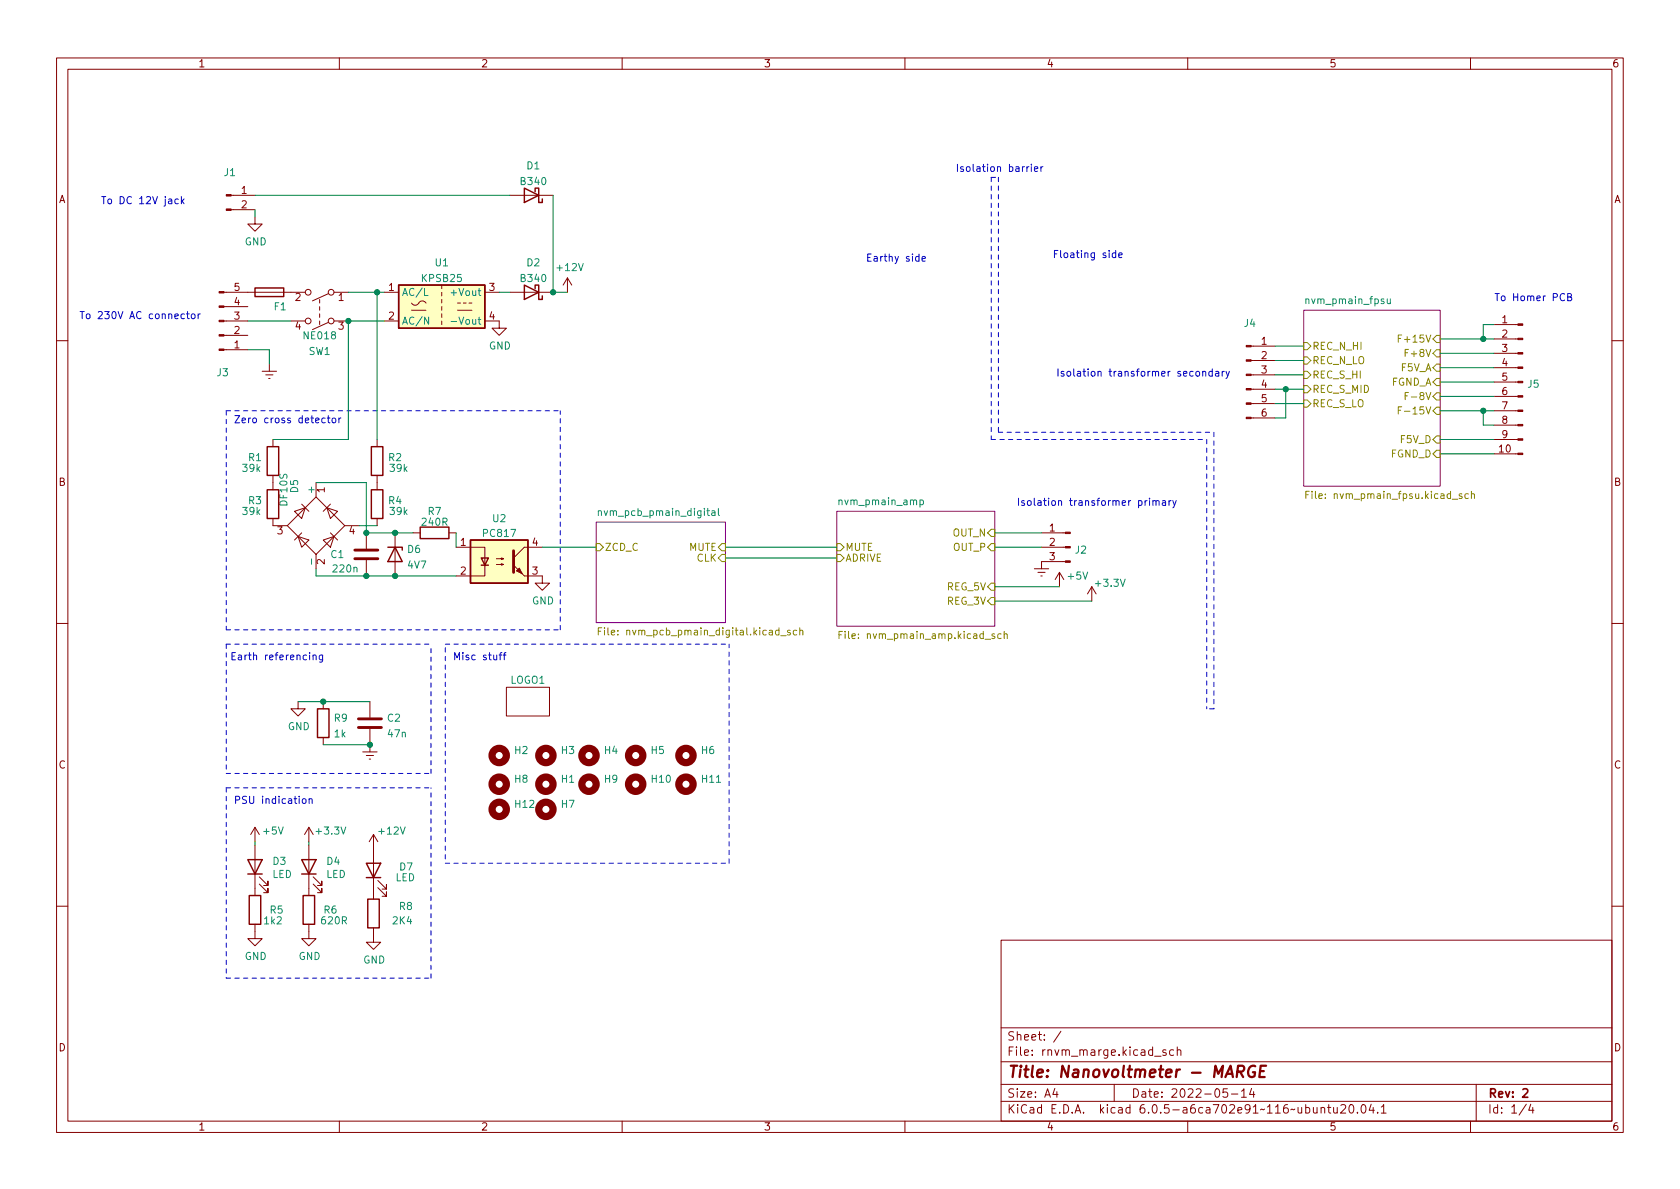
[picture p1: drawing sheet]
<svg xmlns="http://www.w3.org/2000/svg" width="297mm" height="210mm" viewBox="0 0 297 210" stroke-linecap="round" stroke-linejoin="round" font-family="sans-serif">
<g fill="none" stroke="#840000" stroke-width=".18">
<path d="M10 10.2h277v190.1h-277zM12 12.2h273v186.1h-273zM60 10.2v2M110 10.2v2M160 10.2v2M210 10.2v2M260 10.2v2M40.9 37.1h4.2M40.9 34.5h4.2M45.1 38.3v1.3h1.3l-1.3 1.3-1.3-1.3h1.3M90.2 34.5h7.6M39.6 51.7h14.4"/>
<path d="M39.6 56.8h4.2M39.6 54.2h4.2M39.6 59.3h4.2M51.4 56.8h2.6M56.5 53v.6M56.5 54.2v.7M56.5 55.5v.6M56.5 56.8v.6M58 51.9l-2.8 1.3M58 57l-2.8 1.3M59.1 51.7h2.5M59.1 56.8h2.5"/>
<path d="M67.9 51.7h2.6M67.9 56.8h2.6M72.8 54.9h2.5M72.8 53.6a.8 .8 0 0 0 .8 .4 .8 .8 0 0 0 .6-.6 .73 .73 0 0 1 1.1 .2M78.1 50.4v.6M78.1 51.7v.6M78.1 53v.6M78.1 54.2v.7M78.1 55.5v.6M78.1 56.8v.6M80.9 54.9h2.5M80.9 53.6h.5"/>
<path d="M81.9 53.6h.5M82.9 53.6h.5M85.7 56.8h2.6v1.2h1.2l-1.2 1.3-1.3-1.3h1.3M85.7 51.7h2.6M90.2 51.7h7.6M100.3 49.1l-.7 1.3M100.3 49.1v2.6M100.3 49.1l.8 1.3M264.2 59.9h4.2M264.2 57.4h4.2M10 60.2h2M39.6 61.8h4.2"/>
<path d="M46.4 65.7h2.5M47 66.3h1.3M47.5 66.9h.3M47.6 64.4v1.3M48.3 77.7v1.3M66.7 77.7v1.3M221.2 73.9h4.2M221.2 71.4h4.2M221.2 68.8h4.2M221.2 66.3h4.2M221.2 63.7h4.2M221.2 61.2h4.2"/>
<path d="M264.2 77.7h4.2M264.2 75.2h4.2M264.2 72.6h4.2M264.2 70.1h4.2M264.2 67.6h4.2M264.2 65h4.2M264.2 62.5h4.2M285 60.2h2M48.3 91.7v1.3h2.5M48.3 84.1v2.5M50.8 93l5.1-5.1 5.1 5.1-5.1 5zM52.1 90.4l1.9-.6-.7 1.9z"/>
<path d="M52.7 94.9l1.9 .6-1.3 1.3zM53.3 89.1l1.3 1.3M53.3 94.2l-1.2 1.3M55.9 85.3v2.6M55.9 98v2.6M57.1 95.5l2-.6-.7 1.9zM57.8 89.8l1.9 .6-1.3 1.3zM58.4 94.2l1.3 1.3M58.4 89.1l-1.3 1.3M61 93h2.5M64.8 94.2v2.8M64.8 99.1v2.7"/>
<path d="M66.7 84.1v2.5M66.7 91.7v1.3M69.8 94.2v7.6M73 94.2h1.3M79.4 94.2h1.2M80.6 96.8h5.1v3.3M85.7 99.9v1.9h-5.1M87.8 99.8h1.2l-.4 .1v-.2l.4 .1M87.8 98.8h1.2l-.4 .1v-.2l.4 .1M95.9 96.8h-3.2l-1.9 1.9M184.1 94.2h4.3M184.1 96.8h4.3"/>
<path d="M188.4 99.3h-4.3v1.3M264.2 80.3h4.2M10 110.2h2M92.7 101.8h3.2v1.3h1.3l-1.3 1.3-1.3-1.3h1.3M182.9 100.6h2.5M183.5 101.2h1.3M184 101.8h.3M187.3 101.2l-.7 1.3M187.3 101.2v2.6M187.3 101.2l.8 1.3M193 103.8l-.7 1.2M193 103.8v2.5"/>
<path d="M193 103.8l.8 1.2M285 110.2h2M52.7 124.1v1.2h1.3l-1.3 1.3-1.3-1.3h1.3M57.1 124.1v1.2M57.1 130.4v1.3M64.1 133h2.6M64.8 133.6h1.2M65.3 134.2h.2M65.4 124.1v2.8M65.4 128.9v4.1M89.5 121.5h7.7v5.1h-7.7zM45.1 146.3l-.8 1.3"/>
<path d="M45.1 146.3v2.5M45.1 149.5v8.9M45.1 146.3l.7 1.3M45.8 156.3l1.6 1.6v-.8v.8h-.8M45.8 155.1l1.6 1.5v-.8v.8h-.8M54.6 146.3v2.5M54.6 149.5v8.9M54.6 146.3l-.8 1.3M54.6 146.3l.8 1.3M55.4 156.3l1.5 1.6v-.8v.8h-.8M55.4 155.1l1.5 1.5v-.8v.8h-.8M66 147.6l-.7 1.2"/>
<path d="M66 147.6v11.4M66 147.6l.8 1.2M66.8 157l1.5 1.5v-.8v.8h-.7M66.8 155.7l1.5 1.5v-.7v.7h-.7M10 160.2h2M45.1 163.4v2.6h1.3l-1.3 1.3-1.3-1.3h1.3M54.6 163.4v2.6h1.3l-1.3 1.3-1.3-1.3h1.3M66 164.1v2.5h1.3l-1.3 1.3-1.2-1.3h1.2M177 166.3h108v32h-108zM285 160.2h2M60 198.3v2M110 198.3v2"/>
<path d="M160 198.3v2M177 194.8h108M177 191.8h108M177 187.8h108M177 181.8h108M186.5 192.5l-.4 1h1M186.9 193v1M187.6 182.4l-1.3 1.9M197 191.8v3M204.1 186.8h1.2M206.1 185.7l-.3-.1-.2 .2v.3l.5 .1v.4h-.5M207.5 185.7l-.4-.1-.3 .3v.4l.1 .3h.6"/>
<path d="M208.1 185.8l.3-.2 .3 .1 .1 .9M208.1 185.1v1.5M210 198.3v2M217 192.5h-.7l-.1 .7 .2-.1 .5 .1 .2 .2-.1 .5-.2 .1-.6-.1M217.7 193.5h1.2M219.5 193l.4-.5v1.5M219.5 194h.9M221.3 192.5l-.4 1h1M221.6 193v1M233.6 196l.2-.2 .3 .1 .1 .9M233.6 195.8v1M234.7 195.8h.6"/>
<path d="M234.9 195.3v1.3l.4 .2M235.8 195.8l.1 1h.3l.2-.1M236.4 195.8v1M237.1 195.5l.5-.2 .3 .2v.3l-.9 1h.9M238.7 195.4l.2-.1a.81 .81 0 0 1 .5 .7 .81 .81 0 0 1-.3 .8h-.1a.81 .81 0 0 1-.6-.6 .81 .81 0 0 1 .3-.8zM240 196.7v.1M240.8 195.5l.2-.2a.81 .81 0 0 1 .6 .7 .81 .81 0 0 1-.3 .8h-.2a.81 .81 0 0 1-.3-1.3zM242.4 195.3l-.3 1h.9M242.8 195.8v1M243.6 196.7v.1M244.2 195.8l.4-.5v1.5M244.2 196.8h.9"/>
<path d="M260 198.3v2M261 191.8v6.5M269.9 195.3l-1.3 1.9M270.6 195.3l-.3 1h.9M271 195.8v1"/>
<circle cx="54.5" cy="51.7" r=".51"/>
<circle cx="54.5" cy="56.8" r=".51"/>
<circle cx="58.5" cy="56.8" r=".51"/>
<circle cx="58.5" cy="51.7" r=".51"/>
</g>
<path d="M269.3 192.7l.5-.2 .3 .2v.3l-.9 1h.9" fill="none" stroke="#840000" stroke-width=".3"/>
<path d="M218.8 189.5h.7a.55 .55 0 0 0 .5-.5 .55 .55 0 0 0-.3-.5h-.8l-.2 2M219.3 189.5l.5 1M221.9 188.6a1.02 1.02 0 0 0-1.2 .6 1.02 1.02 0 0 0 .5 1.3l.6-.2 .1-.7h-.4M222.8 189.4h.7M223.9 188.5h-1l-.2 2h.9" fill="none" stroke="#840000" stroke-width=".4"/>
<g fill="#fff" stroke="#fff" stroke-width=".18">
<path d="M148 90.4h27.9v20.3h-27.9z"/>
<path d="M230.5 54.9h24.1v31.1h-24.1z"/>
<path d="M105.4 92.3h22.9v17.8h-22.9z"/>
</g>
<path d="M230.5 54.9h24.1v31.1h-24.1zM105.4 92.3h22.9v17.8h-22.9zM148 90.4h27.9v20.3h-27.9z" fill="none" stroke="#840084" stroke-width=".18"/>
<g fill="none" stroke="#848400" stroke-width=".18">
<path d="M247.2 59.8h.5M247.8 59.2h-.6v1.3M254 59.3h.6v1.3h-.6l-.6-.7zM230.5 63.1h.6l.7 .6-.7 .7h-.6zM230.5 60.6h.6l.7 .6-.7 .6h-.6zM230.5 70.7h.6l.7 .7-.7 .6h-.6zM230.5 68.2h.6l.7 .6-.7 .7h-.6zM230.5 65.7h.6l.7 .6-.7 .6h-.6zM247.2 72.5h.5M247.8 71.9h-.6v1.3M248.4 70h.5M249 69.4h-.6v1.3"/>
<path d="M253.4 65l.6-.6h.6v1.3h-.6zM253.4 67.6l.6-.7h.6v1.3h-.6zM253.4 77.7l.6-.6h.6v1.3h-.6zM254 72h.6v1.3h-.6l-.6-.7zM254 69.5h.6v1.2h-.6l-.6-.6zM254 61.8h.6v1.3h-.6l-.6-.6zM105.4 96.1h.6l.7 .7-.7 .6h-.6zM127.6 96.1h.7v1.3h-.7l-.6-.6zM127.6 98h.7v1.3h-.7l-.6-.6zM148 96.1h.6l.6 .7-.6 .6h-.6zM148 98h.6l.6 .7-.6 .6h-.6zM175.3 96.1h.6v1.3h-.6l-.7-.6z"/>
<path d="M175.3 93.6h.6v1.3h-.6l-.7-.7zM230.9 87.5h.4M231.5 86.9h-.6v1.3M253.4 80.3l.6-.7h.6v1.3h-.6zM258.5 87.4l-.3-.1-.2 .2v.2l.5 .1v.3h-.5M259.6 87.4l-.3-.1-.3 .2 .1 .6h.5M260.2 87.4l.1-.1 .3 .1 .1 .8M260.2 86.9v1.3M105.8 111.6h.4M106.4 111h-.6v1.3M138 112.4h1M139.7 111.5l-.3-.1-.2 .2 .1 .2 .4 .1v.3h-.5"/>
<path d="M140.9 111.5l-.4-.1-.2 .3 .1 .5h.5M141.4 111.6l.2-.2 .3 .1 .1 .8M141.4 111v1.3M148.3 112.3h.5M148.9 111.6h-.6v1.3M175.3 103.1h.6v1.3h-.6l-.7-.6zM175.3 105.7h.6v1.2h-.6l-.7-.6zM175.9 112.1h-.3l-.2 .2v.1l.5 .2v.3h-.5M177 112.1h-.4l-.2 .2 .1 .6h.5M177.5 112.2l.2-.1h.3l.1 .8M177.5 111.6v1.3"/>
</g>
<g fill="none" stroke="#008484" stroke-width=".18">
<path d="M75.1 51v1.3h.6M75.8 56.1v1.2l-.7-1.2v1.2M79.8 56.9h.9M245.3 52.9v.7l.3 .1 .2-.1M245.8 52.9v.8M105.8 90.4l.2-.1 .3 .1v.8M105.8 90.3v.9M125 90.3h.4M125.1 89.9v1.1l.3 .2M125.9 90.4h.5v.8M126.4 90.6l-.4 .1-.2 .2 .2 .3 .4-.1M127 89.9v1.1l.2 .2"/>
<path d="M162.7 88.5l.3-.1 .3 .3-.1 .5h-.5M162.7 88.4v1.3"/>
</g>
<g fill="none" stroke="#840000" stroke-width="1.3">
<circle cx="88.3" cy="138.7" r="1.27"/>
<circle cx="88.3" cy="133.6" r="1.27"/>
<circle cx="96.5" cy="138.7" r="1.27"/>
<circle cx="96.5" cy="133.6" r="1.27"/>
<circle cx="104.1" cy="138.7" r="1.27"/>
<circle cx="104.1" cy="133.6" r="1.27"/>
<circle cx="112.4" cy="138.7" r="1.27"/>
<circle cx="112.4" cy="133.6" r="1.27"/>
<circle cx="121.3" cy="138.7" r="1.27"/>
<circle cx="121.3" cy="133.6" r="1.27"/>
<circle cx="88.3" cy="143.1" r="1.27"/>
<circle cx="96.5" cy="143.1" r="1.27"/>
</g>
<g fill="none" stroke="#840000" stroke-width=".25">
<path d="M92.7 33.3l2.5 1.2-2.5 1.3zM94.6 33.9v-.6h.6v2.5h.7v-.6M45.1 50.9h5.1v1.5h-5.1zM70.5 50.4h15.2v7.6h-15.2zM92.7 50.4l2.5 1.3-2.5 1.3zM94.6 51v-.6h.6v2.6h.7v-.7M47.2 79h2.1v5.1h-2.1zM65.7 79h2v5.1h-2zM47.2 86.6h2.1v5.1h-2.1zM65.7 86.6h2v5.1h-2zM68.6 96.8h2.5v.5M69.8 96.8l1.3 2.5h-2.5z"/>
<path d="M74.3 93.2h5.1v2h-5.1zM83.2 95.5h10.1v7.6h-10.1zM85.1 98.7h1.3l-.7 1.2zM85.1 99.9h1.3M56.1 125.3h2.1v5.1h-2.1zM43.8 152h2.6l-1.3 2.6zM43.8 154.6h2.6M44.1 158.4h2v5h-2zM53.3 152h2.6l-1.3 2.6zM53.3 154.6h2.6M53.6 158.4h2v5h-2zM64.8 152.6h2.5l-1.3 2.6z"/>
<path d="M64.8 155.2h2.5M65 159h2.1v5.1h-2.1z"/>
</g>
<path d="M62.7 97.3h4.1M62.7 98.8h4.1M90.8 97.4v3.8M63.4 128.6h4M63.4 127.1h4" fill="none" stroke="#840000" stroke-width=".51"/>
<g fill="#840000" stroke="#840000" stroke-width=".18">
<path d="M40 37h.9v.2h-.9z"/>
<path d="M40 34.4h.9v.3h-.9z"/>
<path d="M220.3 73.8h.9v.2h-.9z"/>
<path d="M220.3 71.2h.9v.3h-.9z"/>
<path d="M220.3 68.7h.9v.3h-.9z"/>
<path d="M220.3 66.2h.9v.2h-.9z"/>
<path d="M220.3 63.6h.9v.3h-.9z"/>
<path d="M220.3 61.1h.9v.2h-.9z"/>
<path d="M90.8 99.9l1.9 1.9z"/>
<path d="M91.3 101l.5-.5 .5 1z"/>
<path d="M268.4 80.1h.8v.3h-.8z"/>
<path d="M268.4 77.6h.8v.2h-.8z"/>
<path d="M268.4 75.1h.8v.2h-.8z"/>
<path d="M268.4 72.5h.8v.3h-.8z"/>
<path d="M268.4 70h.8v.2h-.8z"/>
<path d="M268.4 67.4h.8v.3h-.8z"/>
<path d="M268.4 64.9h.8v.2h-.8z"/>
<path d="M268.4 62.4h.8v.2h-.8z"/>
<path d="M268.4 59.8h.8v.3h-.8z"/>
<path d="M268.4 57.3h.8v.2h-.8z"/>
<path d="M188.4 99.2h.8v.2h-.8z"/>
<path d="M188.4 96.6h.8v.3h-.8z"/>
<path d="M188.4 94.1h.8v.3h-.8z"/>
<path d="M38.7 51.6h.9v.2h-.9z"/>
<path d="M38.7 54.1h.9v.3h-.9z"/>
<path d="M38.7 56.6h.9v.3h-.9z"/>
<path d="M38.7 59.2h.9v.2h-.9z"/>
<path d="M38.7 61.7h.9v.3h-.9z"/>
</g>
<g fill="#ffffc2" stroke="#ffffc2" stroke-width=".18">
<path d="M83.2 95.5h10.1v7.6h-10.1z"/>
<path d="M70.5 50.4h15.2v7.6h-15.2z"/>
</g>
<g fill="none" stroke="#0000c2" stroke-width=".18">
<path d="M31.5 35.2h-.3l-.3 .2 .1 .6h.5M32.1 34.8v1.2M32.2 35.5l.4 .5M32.6 35.2l-.5 .5M181.9 29.5l-.3 .2M182.4 29v.2M182.4 29.5v.8M182.9 29.9l.6-.1-.1-.3h-.3l-.2 .2 .1 .6h.4M184 29.5v.8M184.4 29.5l-.4 .2M32.6 55.6l-.4-.1-.2 .2 .1 .6h.5M33 55.5h.5"/>
<path d="M33.2 55.1v1.1l.3 .2M33.9 55.6l.3-.1 .3 .2v.4l-.3 .3-.3-.1-.1-.2zM35 55.5v.9M35.4 55.5l-.4 .2M162.5 45.4l-.4-.1-.2 .3 .1 .5h.5M162.5 44.9v1.3M163 45.8l.6-.2v-.2l-.4-.1-.2 .2 .1 .6h.5M197.3 44.8l-.4-.1-.2 .3 .1 .5h.5M197.3 44.3v1.3M197.8 45.1l.6-.1-.1-.2-.3-.1-.2 .2 .1 .6h.4M277.2 52.5h.5l.1-.2v-.3l-.6-.1v1.3h.5l.1-.1 .1-.3-.3-.3M57.5 74l-.4-.1-.2 .3 .1 .5h.5"/>
<path d="M57.9 73.9h.4M58 73.5v1.1l.3 .2M58.8 74l.3-.1 .3 .3v.3l-.3 .3-.3-.1-.1-.2zM59.9 73.9v.9M60.3 73.9l-.4 .3M211.6 65.7h.3l.2 .2v.4l-.2 .2h-.3l-.2-.2zM212.7 65.8l.1-.1h.3l.1 .8M212.7 65.7v.8M214.3 65.7h-.3l-.3 .2 .2 .6h.4M214.3 65.2v1.3M214.9 65.7h.5l.1 .8M215.5 66h-.4l-.2 .2 .2 .3h.4"/>
<path d="M216.1 65.7v.8M216.5 65.7l-.4 .2M216.8 65.7l.3 .8M217.4 65.7l-.5 1.1-.1 .1M202.8 88.5l-.3 .3M203.2 88.1v.1M203.2 88.5v.9M203.9 88.6l.1-.1 .3 .1 .1 .8M203.9 88.5v.9M204.4 88.7l.2-.2 .3 .1v.8M205.5 88.6h.5l.1 .8M206.1 88.8l-.4 .1-.2 .2 .2 .3 .4-.1"/>
<path d="M206.7 88.5v.9M207.1 88.5l-.4 .3M207.4 88.5l.3 .9M208 88.5l-.5 1.2-.1 .1M54.7 115.4v.1M54.7 115.8v.9M55.4 116l.1-.2 .3 .1 .1 .8M55.4 115.8v.9M57 115.8v1.1l-.2 .2-.3-.1M57 115.9l-.3-.1-.3 .3 .2 .5h.4M88.3 115.8h.4M88.7 115.4l-.3 .2v1.1"/>
<path d="M89 115.8h.5M89.5 115.4l-.3 .2v1.1M53.6 141.3l.3-.1 .2 .3v.3l-.2 .3-.3-.1-.2-.2zM54.7 141.4l.1-.2 .3 .1 .1 .8M54.7 141.2v.9"/>
</g>
<g fill="none" stroke="#0000c2" stroke-width=".18" stroke-dasharray=".8 .8">
<path d="M175.3 31.4v46.3M175.3 31.4h1.2M176.5 31.4v45M40 72.6h59.1M40 72.6v38.8M175.3 77.7h38.1M176.5 76.4h38.1M213.4 77.7v47.6M214.6 76.4v48.9M40 111.4h59.1M40 113.9h36.2M40 113.9v22.9"/>
<path d="M78.7 114.5v38.1M78.7 113.9h50.2M99.1 111.4v-38.8M40 136.8h36.2M40 139.3h36.2M40 139.3v33.7M76.2 136.8v-22.9M214.6 125.3h-1.2M78.7 152.6h50.2M128.9 152.6v-38.7M40 173h36.2M76.2 173v-33.7"/>
</g>
<g fill="none" stroke="#008400" stroke-width=".18">
<path d="M45.1 37.1v1.2M45.1 34.5h45.1M97.8 34.5v17.2h2.5M43.8 56.8h7.6M61.6 51.7h6.3M66.7 51.7v26M67.9 56.8h-6.3v20.9h-13.3M88.3 51.7h1.9M254.6 59.9h9.6M264.2 57.4h-1.9v2.5M43.8 61.8h3.8v2.6M225.4 66.3h5.1"/>
<path d="M225.4 68.8h5.1M225.4 71.4h5.1M225.4 63.7h5.1M225.4 61.2h5.1M227.3 68.8v5.1h-1.9M254.6 67.6h9.6M254.6 62.5h9.6M254.6 65h9.6M254.6 72.6h9.6M254.6 77.7h9.6M254.6 70.1h9.6M262.3 72.6v2.6h1.9"/>
<path d="M55.9 85.3h8.9v8.9h8.2M63.5 93h3.2M80.6 94.2v2.6M95.9 96.8h9.5M128.3 96.8h19.7M128.3 98.7h19.7M175.9 94.2h8.2M175.9 96.8h8.2M254.6 80.3h9.6M55.9 100.6v1.2h24.7M175.9 103.8h11.4M175.9 106.3h17.1"/>
<path d="M52.7 124.1h12.7M57.1 131.7h8.3M45.1 148.8v.7M54.6 148.8v.7"/>
</g>
<g fill="#008400" stroke="#008400" stroke-width=".18">
<circle cx="97.8" cy="51.7" r=".46"/>
<circle cx="61.6" cy="56.8" r=".46"/>
<circle cx="66.7" cy="51.7" r=".46"/>
<circle cx="57.1" cy="124.1" r=".46"/>
<circle cx="65.4" cy="131.7" r=".46"/>
<circle cx="64.8" cy="101.8" r=".46"/>
<circle cx="64.8" cy="94.2" r=".46"/>
<circle cx="69.8" cy="101.8" r=".46"/>
<circle cx="69.8" cy="94.2" r=".46"/>
<circle cx="262.3" cy="59.9" r=".46"/>
<circle cx="262.3" cy="72.6" r=".46"/>
<circle cx="227.3" cy="68.8" r=".46"/>
</g>
<text font-size="2.8" fill="#840000" x="178" y="190.6">Title: Nanovoltmeter - MARGE</text>
<g font-size="2.1" fill="#840000">
<text x="178" y="184">Sheet: /</text>
<text x="178" y="186.7">File: rnvm_marge.kicad_sch</text>
<text x="178" y="196.9">KiCad E.D.A. kicad 6.0.5-a6ca702e91~116~ubuntu20.04.1</text>
<text x="178" y="194.1">Size: A4</text>
<text x="200" y="194.1">Date: 2022-05-14</text>
<text x="263" y="194.1">Rev: 2</text>
<text x="263" y="196.9">Id: 1/4</text>
</g>
<g font-size="1.8" fill="#840000">
<text x="35" y="11.9">1</text>
<text x="85" y="11.9">2</text>
<text x="135" y="11.9">3</text>
<text x="185" y="11.9">4</text>
<text x="235" y="11.9">5</text>
<text x="285" y="11.9">6</text>
<text x="10.3" y="35.9">A</text>
<text x="42.7" y="34.3">1</text>
<text x="285.3" y="35.9">A</text>
<text x="42.7" y="36.8">2</text>
<text x="41.4" y="54">4</text>
<text x="41.4" y="51.4">5</text>
<text x="52.2" y="53.2">2</text>
<text x="59.8" y="53.2">1</text>
<text x="68.7" y="51.4">1</text>
<text x="86.5" y="51.4">3</text>
<text x="41.4" y="59">2</text>
<text x="41.4" y="56.5">3</text>
<text x="52.2" y="58.3">4</text>
<text x="59.8" y="58.3">3</text>
<text x="68.7" y="56.5">2</text>
<text x="86.5" y="56.5">4</text>
<text x="265.6" y="57.1">1</text>
<text x="265.6" y="59.7">2</text>
<text x="41.4" y="61.6">1</text>
<text x="223" y="61">1</text>
<text x="223" y="63.5">2</text>
<text x="265.6" y="62.2">3</text>
<text x="265.6" y="64.8">4</text>
<text x="223" y="66">3</text>
<text x="223" y="68.6">4</text>
<text x="223" y="71.1">5</text>
<text x="265.6" y="67.3">5</text>
<text x="265.6" y="69.8">6</text>
<text x="223" y="73.7">6</text>
<text x="265.6" y="72.4">7</text>
<text x="265.6" y="74.9">8</text>
<text x="265.6" y="77.5">9</text>
<text x="265.1" y="80">10</text>
<text x="10.3" y="85.9">B</text>
<text x="57.4" y="87.1" transform="rotate(-90 57.4 87.1)">1</text>
<text x="285.3" y="85.9">B</text>
<text x="49" y="94.5">3</text>
<text x="61.7" y="94.5">4</text>
<text x="185.6" y="94">1</text>
<text x="57.4" y="99.8" transform="rotate(-90 57.4 99.8)">2</text>
<text x="81.4" y="96.5">1</text>
<text x="81.4" y="101.6">2</text>
<text x="94.1" y="101.6">3</text>
<text x="94.1" y="96.5">4</text>
<text x="185.6" y="96.5">2</text>
<text x="185.6" y="99.1">3</text>
<text x="10.3" y="135.9">C</text>
<text x="285.3" y="135.9">C</text>
<text x="10.3" y="185.9">D</text>
<text x="285.3" y="185.9">D</text>
<text x="35" y="199.9">1</text>
<text x="85" y="199.9">2</text>
<text x="135" y="199.9">3</text>
<text x="185" y="199.9">4</text>
<text x="235" y="199.9">5</text>
<text x="285" y="199.9">6</text>
</g>
<g font-size="1.8" fill="#008484">
<text x="93.2" y="29.9">D1</text>
<text x="39.7" y="31.1">J1</text>
<text x="92.2" y="32.7">B340</text>
<text x="43.2" y="43.4">GND</text>
<text x="77" y="47.1">U1</text>
<text x="93.2" y="47.1">D2</text>
<text x="98.6" y="47.9">+12V</text>
<text x="71" y="52.3">AC/L</text>
<text x="74.7" y="49.9">KPSB25</text>
<text x="80.3" y="52.3">+Vout</text>
<text x="92.2" y="49.9">B340</text>
<text x="231.1" y="53.8">nvm_pmain_fpsu</text>
<text x="48.5" y="54.9">F1</text>
<text x="53.8" y="60">NE018</text>
<text x="71" y="57.4">AC/N</text>
<text x="80.7" y="57.4">-Vout</text>
<text x="220" y="57.8">J4</text>
<text x="54.6" y="62.8">SW1</text>
<text x="86.4" y="61.8">GND</text>
<text x="38.4" y="66.5">J3</text>
<text x="270.1" y="68.6">J5</text>
<text x="43" y="83.4">39k</text>
<text x="44" y="81.5">R1</text>
<text x="68.7" y="81.5">R2</text>
<text x="69" y="83.4">39k</text>
<text x="44" y="89.1">R3</text>
<text x="50.8" y="89.4" transform="rotate(-90 50.8 89.4)">DF10S</text>
<text x="52.7" y="87.1" transform="rotate(-90 52.7 87.1)">D5</text>
<text x="55.6" y="87.1" transform="rotate(-90 55.6 87.1)">+</text>
<text x="68.7" y="89.1">R4</text>
<text x="148.6" y="89.3">nvm_pmain_amp</text>
<text x="43" y="91.1">39k</text>
<text x="69" y="91.1">39k</text>
<text x="74.7" y="93">240R</text>
<text x="75.7" y="91.1">R7</text>
<text x="85.6" y="94.9">PC817</text>
<text x="87.1" y="92.3">U2</text>
<text x="106.4" y="91.2">nvm_pcb_pmain_digital</text>
<text x="55.6" y="99.6" transform="rotate(-90 55.6 99.6)">-</text>
<text x="58.5" y="98.7">C1</text>
<text x="59" y="101.2">220n</text>
<text x="72.1" y="97.8">D6</text>
<text x="72.1" y="100.5">4V7</text>
<text x="190.1" y="97.9">J2</text>
<text x="94" y="106.9">GND</text>
<text x="188.9" y="102.5">+5V</text>
<text x="193.9" y="103.8">+3.3V</text>
<text x="90.2" y="120.9">LOGO1</text>
<text x="50.9" y="129.1">GND</text>
<text x="59.1" y="127.6">R9</text>
<text x="59.1" y="130.4">1k</text>
<text x="68.5" y="127.6">C2</text>
<text x="68.7" y="130.4">47n</text>
<text x="91" y="133.3">H2</text>
<text x="99.3" y="133.3">H3</text>
<text x="106.9" y="133.3">H4</text>
<text x="115.2" y="133.3">H5</text>
<text x="124" y="133.3">H6</text>
<text x="91" y="138.4">H8</text>
<text x="91.1" y="142.8">H12</text>
<text x="99.3" y="138.4">H1</text>
<text x="99.3" y="142.8">H7</text>
<text x="106.9" y="138.4">H9</text>
<text x="115.3" y="138.4">H10</text>
<text x="124.2" y="138.4">H11</text>
<text x="46.7" y="147.6">+5V</text>
<text x="56.1" y="147.6">+3.3V</text>
<text x="67.1" y="147.6">+12V</text>
<text x="48.1" y="155.2">LED</text>
<text x="48.3" y="152.9">D3</text>
<text x="57.6" y="155.2">LED</text>
<text x="57.8" y="152.9">D4</text>
<text x="69.9" y="155.8">LED</text>
<text x="70.7" y="153.9">D7</text>
<text x="47.8" y="161.5">R5</text>
<text x="57.3" y="161.5">R6</text>
<text x="70.6" y="160.9">R8</text>
<text x="46.8" y="163.4">1k2</text>
<text x="56.9" y="163.4">620R</text>
<text x="69.5" y="163.4">2K4</text>
<text x="43.2" y="169.7">GND</text>
<text x="52.8" y="169.7">GND</text>
<text x="64.2" y="170.4">GND</text>
</g>
<g font-size="1.8" fill="#0000c2">
<text x="168.9" y="30.4">Isolation barrier</text>
<text x="17.8" y="36.1">To DC 12V jack</text>
<text x="153" y="46.3">Earthy side</text>
<text x="186.1" y="45.6">Floating side</text>
<text x="264.2" y="53.2">To Homer PCB</text>
<text x="14" y="56.4">To 230V AC connector</text>
<text x="186.7" y="66.6">Isolation transformer secondary</text>
<text x="41.3" y="74.8">Zero cross detector</text>
<text x="179.7" y="89.4">Isolation transformer primary</text>
<text x="40.6" y="116.7">Earth referencing</text>
<text x="80" y="116.7">Misc stuff</text>
<text x="41.3" y="142.1">PSU indication</text>
</g>
<g font-size="1.8" fill="#848400">
<text x="232" y="64.4">REC_N_LO</text>
<text x="232" y="61.8">REC_N_HI</text>
<text x="247.7" y="65.7">F5V_A</text>
<text x="247.9" y="60.6">F+15V</text>
<text x="248.9" y="63.1">F+8V</text>
<text x="232" y="69.5">REC_S_MID</text>
<text x="232" y="66.9">REC_S_HI</text>
<text x="245.9" y="68.2">FGND_A</text>
<text x="249.3" y="70.7">F-8V</text>
<text x="232" y="72">REC_S_LO</text>
<text x="248.4" y="73.3">F-15V</text>
<text x="245.9" y="80.9">FGND_D</text>
<text x="247.7" y="78.4">F5V_D</text>
<text x="231.9" y="88.2">File: nvm_pmain_fpsu.kicad_sch</text>
<text x="168.4" y="94.9">OUT_N</text>
<text x="106.9" y="97.4">ZCD_C</text>
<text x="121.8" y="97.4">MUTE</text>
<text x="123.2" y="99.3">CLK</text>
<text x="149.4" y="97.4">MUTE</text>
<text x="149.4" y="99.3">ADRIVE</text>
<text x="168.5" y="97.4">OUT_P</text>
<text x="167.5" y="104.4">REG_5V</text>
<text x="167.5" y="106.9">REG_3V</text>
<text x="107.2" y="112.3">File: nvm_pcb_pmain_digital.kicad_sch</text>
<text x="149.4" y="113">File: nvm_pmain_amp.kicad_sch</text>
</g>
</svg>
